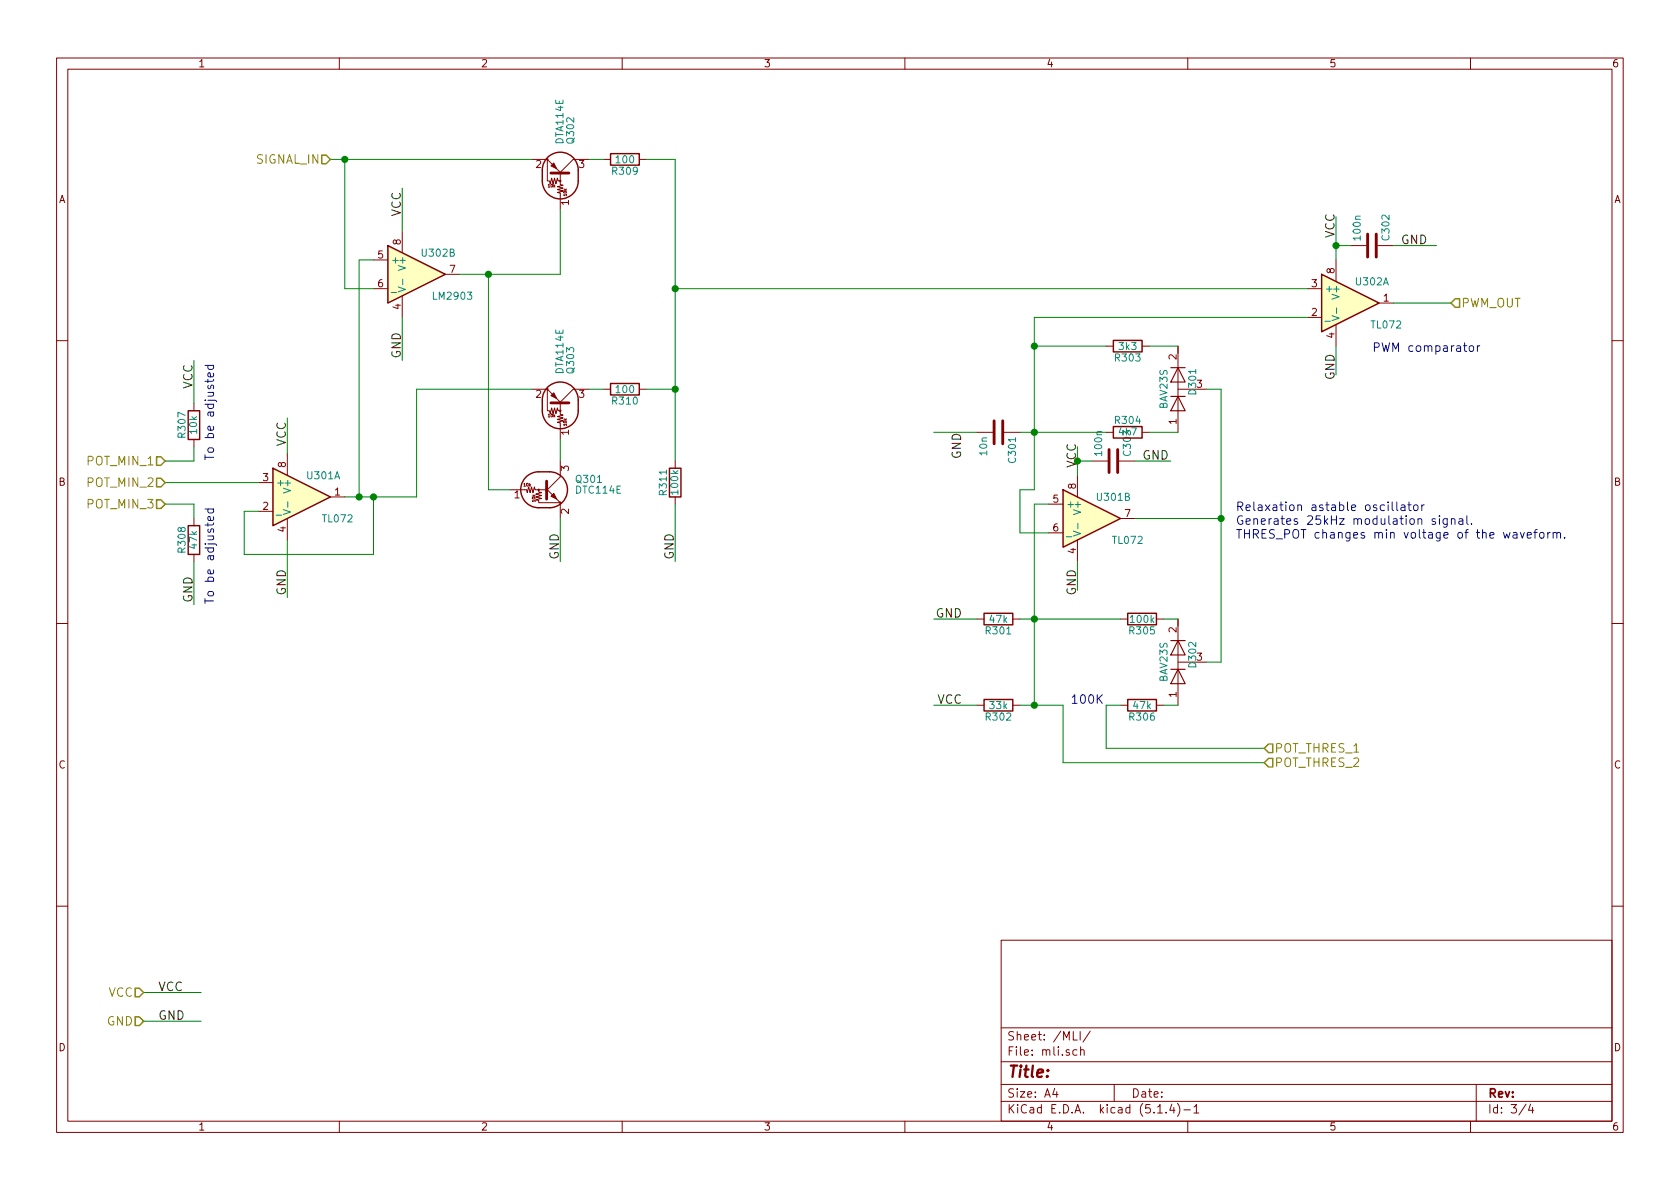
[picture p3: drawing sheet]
<svg xmlns="http://www.w3.org/2000/svg" width="297mm" height="210mm" viewBox="0 0 297 210" stroke-linecap="round" stroke-linejoin="round" font-family="sans-serif">
<g fill="none" stroke="#840000" stroke-width=".18">
<path d="M10 10.3h277v189.9h-277zM12 12.2h273v186.1h-273zM60 10.3v1.9M110 10.3v1.9M160 10.3v1.9M210 10.3v1.9M260 10.3v1.9M94 28.2h2.5M99.1 30.7v1.9l.5 .2-1 .2 1 .3-1 .2 1 .3-1 .2 .5 .2v2.9M99.3 30.7l-2.5-2.5v3.8h.4l.1 .5 .2-1 .3 1 .2-1 .3 1 .3-1 .1 .5h.4M104.1 28.2h-2.8l-2.5 2.5M106.7 28.2h1.2"/>
<path d="M113 28.2h1.3M66 51h2.6M66 46h2.6M71.1 40.9v3.8M71.1 52.3v3.8M78.7 48.5h2.6M231.1 56.1h2.6M231.1 51h2.6M236.2 46v3.8M236.2 57.4v3.8M238.8 43.4h2.8M243.6 43.4h2.8"/>
<path d="M243.8 53.6h2.6M10 60.2h2M34.3 71.4v1.2M34.3 77.7v1.3M94 68.8h2.5M99.1 71.4v1.9l.5 .1-1 .3 1 .2-1 .3 1 .2-1 .3 .5 .1v2.9M99.3 71.4l-2.5-2.6v3.8h.4l.1 .5 .2-1 .3 1 .2-1 .3 1 .3-1 .1 .5h.4M104.1 68.8h-2.8l-2.5 2.6M106.7 68.8h1.2M113 68.8h1.3M172.7 76.4h2.8M177.5 76.4h2.8"/>
<path d="M195.6 76.4h1.2M195.6 61.2h1.2M201.9 76.4h1.3M201.9 61.2h1.3M208.3 61.2v15.2M208.3 68.8h5.1M285 60.2h2M34.3 91.7v1.3M34.3 98v1.3M45.7 90.4h2.6M45.7 85.3h2.6M50.8 80.3v3.8"/>
<path d="M50.8 91.7v3.8M58.4 87.9h2.6M90.2 86.6h2.9l.1 .5 .3-1 .2 1 .3-1 .2 1 .3-1 .1 .5h1.9M96.5 86.4l2.6 2.5h-3.9v-.4l-.5-.1 1.1-.3-1.1-.2 1.1-.3-1.1-.2 1.1-.3-.6-.1v-.4M99.1 81.5v2.8l-2.6 2.6M99.1 89.1v2.6M119.4 81.5v1.3M119.4 87.9v1.2M185.4 89.1h2.6M185.4 94.2h2.6M190.5 84.1v3.8M190.5 95.5v3.8"/>
<path d="M193 81.5h2.8M197.9 81.5h2.8M198.1 91.7h2.6M10 110.3h2M172.7 109.5h1.3M179.1 109.5h1.2M198.1 109.5h1.3M204.5 109.5h1.2M208.3 109.5v15.2M208.3 117.1h5.1M285 110.3h2M172.7 124.7h1.3"/>
<path d="M179.1 124.7h1.2M198.1 124.7h1.3M204.5 124.7h1.2M10 160.2h2M177 166.3h108v32h-108zM285 160.2h2M60 198.3v1.9M110 198.3v1.9M160 198.3v1.9M177 194.8h108M177 191.8h108M177 187.8h108"/>
<path d="M177 181.8h108M186.5 192.5l-.4 1h1M186.8 193v1M189.8 182.4v1.5h.7M190.4 185.7l-.4-.1-.3 .3 .1 .6 .2 .1 .4-.1M191 182.4v1.5M191.1 185.7l.2-.1 .3 .1 .1 .9M191.1 185.1v1.5M192.8 182.3l-1.3 2M197 191.8v3M204.7 196.8h.8M206.2 196.7v.1"/>
<path d="M207.2 195.2l-.4 1.1h.9M207.5 195.8v1M208.2 195.1a1.71 1.71 0 0 1 0 2.3M209.3 196.3h1.2M210 198.3v1.9M211.1 195.8l.4-.5v1.5M211.1 196.8h.9M260 198.3v1.9M261 191.8v6.5M269.8 195.2l-1.2 2M270.6 195.2l-.3 1.1h.9M271 195.8v1"/>
<circle cx="96.8" cy="28.2" r=".13"/>
<circle cx="99.1" cy="32" r=".13"/>
<circle cx="96.8" cy="68.8" r=".13"/>
<circle cx="99.1" cy="72.6" r=".13"/>
<circle cx="95.2" cy="86.6" r=".13"/>
<circle cx="99.1" cy="88.9" r=".13"/>
</g>
<g fill="#ffffc2" stroke="#ffffc2" stroke-width=".18">
<path d="M233.7 48.5l10.1 5.1-10.1 5.1z"/>
<path d="M68.6 43.4l10.1 5.1-10.1 5.1z"/>
<path d="M48.3 82.8l10.1 5.1-10.1 5.1z"/>
<path d="M188 86.6l10.1 5.1-10.1 5.1z"/>
</g>
<g fill="none" stroke="#840000" stroke-width=".25">
<path d="M96.8 27.9a3.2 3.2 0 0 1 3.5-.8 3.2 3.2 0 0 1 1.9 3v1.9a3.2 3.2 0 0 1-3.1 3.2 3.2 3.2 0 0 1-3.2-3.2v-1.9a3 3 0 0 1 .9-2.2zM107.9 27.2h5.1v2h-5.1zM68.6 43.4l10.1 5.1-10.1 5.1zM233.7 48.5l10.1 5.1-10.1 5.1zM33.3 72.6h2v5.1h-2zM96.8 68.5a3.2 3.2 0 0 1 3.5-.7 3.2 3.2 0 0 1 1.9 2.9v1.9a3.2 3.2 0 0 1-3.1 3.2 3.2 3.2 0 0 1-3.2-3.2v-1.9a3 3 0 0 1 .9-2.2zM107.9 67.8h5.1v2h-5.1zM196.8 75.4h5.1v2.1h-5.1zM196.8 60.2h5.1v2h-5.1zM33.3 93h2v5h-2zM48.3 82.8l10.1 5.1-10.1 5.1zM93.2 84.2a3.5 3.5 0 0 1 2-.8h2a3.2 3.2 0 0 1 3.1 3.2 3.2 3.2 0 0 1-3.1 3.2h-2a3.2 3.2 0 0 1-2.9-2.1 3.2 3.2 0 0 1 .9-3.5z"/>
<path d="M118.4 82.8h2v5.1h-2zM188 86.6l10.1 5.1-10.1 5.1zM174 108.5h5.1v2h-5.1zM199.4 108.5h5.1v2h-5.1zM174 123.7h5.1v2h-5.1zM199.4 123.7h5.1v2h-5.1z"/>
</g>
<path d="M70.4 50.7l1.3 .5-1.3 .4M71.2 49.4v.9M235.5 55.8l1.3 .5-1.3 .4M236.3 54.5v.9M50.1 90.1l1.3 .4-1.3 .5M50.9 88.7v1M189.8 93.9l1.3 .5-1.3 .4M190.6 92.6v.9" fill="none" stroke="#008484" stroke-width=".18"/>
<path d="M207 70.1h2.5M207 65h2.5M208.3 70.1l1.2 2.5h-2.5zM208.3 65l1.2 2.6h-2.5zM207 118.4h2.5M207 113.3h2.5M208.3 118.4l1.2 2.5h-2.5zM208.3 113.3l1.2 2.5h-2.5z" fill="none" stroke="#840000" stroke-width=".2"/>
<g fill="#840000" stroke="#840000" stroke-width=".51">
<path d="M96.6 85.1v3.2z"/>
<path d="M97.4 71.2h3.2z"/>
<path d="M97.4 30.6h3.2z"/>
</g>
<g fill="#840000" stroke="#840000" stroke-width=".18">
<path d="M97.4 87.8l.5-.6 .5 1.1z"/>
<path d="M97.4 70l.5-.5 .5 1z"/>
<path d="M97.4 29.3l.5-.5 .5 1z"/>
</g>
<path d="M241.8 41.4v4.1M243.3 41.4v4.1M175.8 74.4v4.1M177.3 74.4v4.1M196.1 79.5v4.1M197.6 79.5v4.1" fill="none" stroke="#840000" stroke-width=".51"/>
<g fill="none" stroke="#008400" stroke-width=".18">
<path d="M58.4 28.2h35.6M61 28.2v22.8h5M71.1 33.3v7.6M99.1 37.1v11.4h-17.8M104.1 28.2h2.6M114.3 28.2h5.1v53.3M236.2 38.3v7.7M66 46h-2.5v41.9M71.1 56.1v7.6M86.4 48.5v38.1h3.8M119.4 51h111.7M231.1 56.1h-48.2v30.5h-2.6v7.6h5.1"/>
<path d="M236.2 43.4h2.6M246.4 43.4h7.6M246.4 53.6h10.1M34.3 63.7v7.7M34.3 79v2.5h-5.1M50.8 73.9v6.4M94 68.8h-20.3v19.1h-12.7M99.1 77.7v3.8M104.1 68.8h2.6M114.3 68.8h5.1M165.1 76.4h7.6M180.3 76.4h15.3"/>
<path d="M182.9 61.2h12.7M203.2 76.4h5.1M203.2 61.2h5.1M213.4 68.8h2.5v48.3h-2.5M236.2 61.2v5.1M29.2 89.1h5.1v2.6M29.2 85.3h16.5M34.3 99.3v7.6M50.8 95.5v10.2M66 87.9v10.1h-22.8v-7.6h2.5M99.1 91.7v7.6M119.4 89.1v10.2"/>
<path d="M185.4 89.1h-2.5v35.6M190.5 99.3v5.1M193 81.5h-2.5v2.6M200.7 81.5h6.3M200.7 91.7h15.2M165.1 109.5h7.6M180.3 109.5h17.8M205.7 109.5h2.6M165.1 124.7h7.6M180.3 124.7h7.7v10.2h35.5M198.1 124.7h-2.5v7.6h27.9M205.7 124.7h2.6"/>
<path d="M25.4 175.5h10.2M25.4 180.6h10.2"/>
</g>
<path d="M56.9 27.4h.8l.7 .8-.7 .8h-.8zM257.3 52.8h.8v1.6h-.8l-.8-.8zM27.7 88.4h.7l.8 .7-.8 .8h-.7zM27.7 84.6h.7l.8 .7-.8 .8h-.7zM27.7 80.8h.7l.8 .7-.8 .8h-.7zM223.5 134.9l.8-.8h.7v1.5h-.7zM224.3 131.6h.7v1.5h-.7l-.8-.8zM23.9 174.7h.7l.8 .8-.8 .8h-.7zM23.9 179.8h.7l.8 .8-.8 .8h-.7z" fill="none" stroke="#848400" stroke-width=".25"/>
<g fill="none" stroke="#0000c2" stroke-width=".18">
<path d="M36.2 64.6h1.6M36.8 64.6v.4l.2 .3 .7-.1v-.6M37.7 66l.1 .4-.3 .2h-.7v-.6l.3-.1 .2 .7M259.8 61.3l.2-.2 .5 .2 .1 .5-.2 .3h-.4l-.2-.1zM261.2 61.1v1M261.6 61.1l-.4 .3M36.2 90h1.6M36.8 90v.4l.2 .3 .7-.1v-.6M37.7 91.4l.1 .4-.3 .2h-.7v-.6l.3-.1 .2 .7M246.2 88.8v1.3l.2 .2M247 88.8v1.3l.2 .2M247.8 89.4h.5l.1 .9"/>
<path d="M248.4 89.6l-.5 .1a.3 .3 0 0 0-.2 .3 .3 .3 0 0 0 .2 .3l.5-.1M248.9 89.3h.6M249.1 88.8v1.3l.1 .1 .3 .1M250 89.4l.4-.1 .3 .3v.4l-.3 .3-.3-.1-.2-.2zM251.4 89.3v1M251.8 89.3l-.4 .3M253.8 91.8a.37 .37 0 0 0-.6 .1l.1 .2 .5 .3-.2 .3h-.4M254.5 91.2v.1M254.5 91.7v1M255.9 91.7v1.2l-.3 .3h-.4M255.9 91.8l-.5-.1-.2 .1v.8a.48 .48 0 0 0 .7 .1M256.6 91.8l.2-.1 .4 .1 .1 .9"/>
<path d="M256.6 91.7v1M258 91.8h.6v.9M258.6 92.1h-.5a.3 .3 0 0 0-.2 .3 .3 .3 0 0 0 .2 .3h.5M259.4 91.2v1.3l.2 .2M260.2 92.6v.1M267.6 94.2h.5l.1 1M268.2 94.5l-.5 .1a.3 .3 0 0 0-.2 .3 .3 .3 0 0 0 .2 .3l.5-.1M268.8 94.2l.4 1 .3-1M270 94.7l.8-.2-.1-.3h-.4l-.3 .2 .1 .7h.6M271.2 94.2h.6M271.8 93.6l-.4 .2v1.4M272.3 94.3l.2-.1 .4 .1 .1 .6-.1 .2-.4 .1-.2-.2z"/>
<path d="M273.7 94.2v1M274.1 94.2l-.4 .2M274.6 94.3l.1-.1a.37 .37 0 0 1 .6 .2v.8M274.6 94.2v1M275.3 94.4l.2-.2h.3l.1 1M276.6 95v.2"/>
</g>
<g fill="#008400" stroke="#008400" stroke-width=".25">
<circle cx="182.9" cy="109.5" r=".51"/>
<circle cx="119.4" cy="68.8" r=".51"/>
<circle cx="182.9" cy="76.4" r=".51"/>
<circle cx="61" cy="28.2" r=".51"/>
<circle cx="119.4" cy="51" r=".51"/>
<circle cx="86.4" cy="48.5" r=".51"/>
<circle cx="215.9" cy="91.7" r=".51"/>
<circle cx="182.9" cy="124.7" r=".51"/>
<circle cx="66" cy="87.9" r=".51"/>
<circle cx="182.9" cy="61.2" r=".51"/>
<circle cx="63.5" cy="87.9" r=".51"/>
<circle cx="236.2" cy="43.4" r=".51"/>
</g>
<text font-size="2.8" fill="#840000" x="178" y="190.5">Title:</text>
<g font-size="2.1" fill="#848400">
<text x="45.3" y="29">SIGNAL_IN</text>
<text x="258.3" y="54.4">PWM_OUT</text>
<text x="15.6" y="82.3">POT_MIN_1</text>
<text x="15.6" y="89.9">POT_MIN_3</text>
<text x="15.6" y="86.1">POT_MIN_2</text>
<text x="225.3" y="133.1">POT_THRES_1</text>
<text x="225.3" y="135.6">POT_THRES_2</text>
<text x="19.2" y="176.3">VCC</text>
<text x="18.9" y="181.4">GND</text>
</g>
<g font-size="2.1">
<text x="70.9" y="38.3" transform="rotate(-90 70.9 38.3)">VCC</text>
<text x="236" y="42.2" transform="rotate(-90 236 42.2)">VCC</text>
<text x="247.6" y="43.2">GND</text>
<text x="70.9" y="63.4" transform="rotate(-90 70.9 63.4)">GND</text>
<text x="34" y="68.8" transform="rotate(-90 34 68.8)">VCC</text>
<text x="236" y="67.2" transform="rotate(-90 236 67.2)">GND</text>
<text x="50.5" y="79" transform="rotate(-90 50.5 79)">VCC</text>
<text x="169.9" y="81.2" transform="rotate(-90 169.9 81.2)">GND</text>
<text x="201.9" y="81.3">GND</text>
<text x="98.8" y="99" transform="rotate(-90 98.8 99)">GND</text>
<text x="119.1" y="99" transform="rotate(-90 119.1 99)">GND</text>
<text x="34" y="106.6" transform="rotate(-90 34 106.6)">GND</text>
<text x="50.5" y="105.3" transform="rotate(-90 50.5 105.3)">GND</text>
<text x="190.2" y="105.3" transform="rotate(-90 190.2 105.3)">GND</text>
<text x="165.5" y="109.2">GND</text>
<text x="165.7" y="124.5">VCC</text>
<text x="27.9" y="175.3">VCC</text>
<text x="27.9" y="180.3">GND</text>
</g>
<g font-size="2.1" fill="#0000c2">
<text x="242.6" y="62.2">PWM comparator</text>
<text x="37.8" y="81.5" transform="rotate(-90 37.8 81.5)">To be adjusted</text>
<text x="218.4" y="90.4">Relaxation astable oscillator</text>
<text x="218.4" y="92.8">Generates 25kHz modulation signal.</text>
<text x="218.4" y="95.2">THRES_POT changes min voltage of the waveform.</text>
<text x="37.8" y="106.9" transform="rotate(-90 37.8 106.9)">To be adjusted</text>
<text x="189.2" y="124.5">100K</text>
</g>
<text font-size="2.1" fill="#008400" x="190.2" y="82.8" transform="rotate(-90 190.2 82.8)">VCC</text>
<g font-size="2.1" fill="#840000">
<text x="178" y="184">Sheet: /MLI/</text>
<text x="178" y="186.7">File: mli.sch</text>
<text x="178" y="196.9">KiCad E.D.A. kicad (5.1.4)-1</text>
<text x="178" y="194.1">Size: A4</text>
<text x="200" y="194.1">Date:</text>
<text x="263" y="194.1">Rev:</text>
<text x="263" y="196.9">Id: 3/4</text>
</g>
<g font-size="1.8" fill="#840000">
<text x="35" y="11.9">1</text>
<text x="85" y="11.9">2</text>
<text x="135" y="11.9">3</text>
<text x="185" y="11.9">4</text>
<text x="235" y="11.9">5</text>
<text x="285" y="11.9">6</text>
<text x="94.8" y="29.7">2</text>
<text x="102.4" y="29.7">3</text>
<text x="10.4" y="35.9">A</text>
<text x="285.4" y="35.9">A</text>
<text x="100.6" y="36.3" transform="rotate(-90 100.6 36.3)">1</text>
<text x="66.8" y="45.7">5</text>
<text x="70.9" y="43.3" transform="rotate(-90 70.9 43.3)">8</text>
<text x="66.8" y="50.8">6</text>
<text x="79.5" y="48.3">7</text>
<text x="231.9" y="50.8">3</text>
<text x="236" y="48.4" transform="rotate(-90 236 48.4)">8</text>
<text x="244.6" y="53.3">1</text>
<text x="70.9" y="54.7" transform="rotate(-90 70.9 54.7)">4</text>
<text x="231.9" y="55.9">2</text>
<text x="236" y="59.8" transform="rotate(-90 236 59.8)">4</text>
<text x="208" y="63.6" transform="rotate(-90 208 63.6)">2</text>
<text x="94.8" y="70.4">2</text>
<text x="102.4" y="70.4">3</text>
<text x="211.6" y="68.6">3</text>
<text x="100.6" y="76.9" transform="rotate(-90 100.6 76.9)">1</text>
<text x="208" y="75" transform="rotate(-90 208 75)">1</text>
<text x="50.5" y="82.6" transform="rotate(-90 50.5 82.6)">8</text>
<text x="100.6" y="83.3" transform="rotate(-90 100.6 83.3)">3</text>
<text x="10.4" y="85.9">B</text>
<text x="46.5" y="85.1">3</text>
<text x="59.2" y="87.6">1</text>
<text x="91" y="88.1">1</text>
<text x="186.2" y="88.9">5</text>
<text x="190.2" y="86.5" transform="rotate(-90 190.2 86.5)">8</text>
<text x="285.4" y="85.9">B</text>
<text x="46.5" y="90.2">2</text>
<text x="50.5" y="94.1" transform="rotate(-90 50.5 94.1)">4</text>
<text x="100.6" y="90.9" transform="rotate(-90 100.6 90.9)">2</text>
<text x="186.2" y="94">6</text>
<text x="198.9" y="91.4">7</text>
<text x="190.2" y="97.9" transform="rotate(-90 190.2 97.9)">4</text>
<text x="208" y="111.9" transform="rotate(-90 208 111.9)">2</text>
<text x="211.6" y="116.8">3</text>
<text x="208" y="123.3" transform="rotate(-90 208 123.3)">1</text>
<text x="10.4" y="135.9">C</text>
<text x="285.4" y="135.9">C</text>
<text x="10.4" y="185.9">D</text>
<text x="285.4" y="185.9">D</text>
<text x="35" y="199.9">1</text>
<text x="85" y="199.9">2</text>
<text x="135" y="199.9">3</text>
<text x="185" y="199.9">4</text>
<text x="235" y="199.9">5</text>
<text x="285" y="199.9">6</text>
</g>
<g font-size="1.8" fill="#008484">
<text x="99.6" y="25.4" transform="rotate(-90 99.6 25.4)">DTA114E</text>
<text x="101.5" y="25.2" transform="rotate(-90 101.5 25.2)">Q302</text>
<text x="109" y="28.9">100</text>
<text x="108.4" y="30.9">R309</text>
<text x="69.1" y="46.6">+</text>
<text x="71.8" y="47.4" transform="rotate(-90 71.8 47.4)">V+</text>
<text x="74.7" y="45.4">U302B</text>
<text x="240.6" y="42.3" transform="rotate(-90 240.6 42.3)">100n</text>
<text x="245.7" y="42.4" transform="rotate(-90 245.7 42.4)">C302</text>
<text x="69.1" y="51.7">_</text>
<text x="76.8" y="53">LM2903</text>
<text x="234.2" y="51.7">+</text>
<text x="236.9" y="52.5" transform="rotate(-90 236.9 52.5)">V+</text>
<text x="239.8" y="50.5">U302A</text>
<text x="234.2" y="56.8">_</text>
<text x="242.6" y="58.1">TL072</text>
<text x="101.5" y="65.9" transform="rotate(-90 101.5 65.9)">Q303</text>
<text x="197.3" y="63.9">R303</text>
<text x="197.9" y="61.9">3k3</text>
<text x="99.6" y="66" transform="rotate(-90 99.6 66)">DTA114E</text>
<text x="108.4" y="71.5">R310</text>
<text x="109" y="69.5">100</text>
<text x="211.5" y="69.6" transform="rotate(-90 211.5 69.6)">D301</text>
<text x="32.8" y="77.3" transform="rotate(-90 32.8 77.3)">R307</text>
<text x="34.8" y="76.7" transform="rotate(-90 34.8 76.7)">10k</text>
<text x="197.3" y="75">R304</text>
<text x="197.9" y="77">4k7</text>
<text x="206.4" y="72.2" transform="rotate(-90 206.4 72.2)">BAV23S</text>
<text x="174.5" y="80.5" transform="rotate(-90 174.5 80.5)">10n</text>
<text x="179.6" y="81.7" transform="rotate(-90 179.6 81.7)">C301</text>
<text x="194.9" y="80.4" transform="rotate(-90 194.9 80.4)">100n</text>
<text x="199.9" y="80.5" transform="rotate(-90 199.9 80.5)">C303</text>
<text x="48.8" y="86">+</text>
<text x="51.4" y="86.8" transform="rotate(-90 51.4 86.8)">V+</text>
<text x="54.4" y="84.8">U301A</text>
<text x="101.9" y="87.3">DTC114E</text>
<text x="102" y="85.4">Q301</text>
<text x="117.9" y="87.4" transform="rotate(-90 117.9 87.4)">R311</text>
<text x="119.9" y="87.3" transform="rotate(-90 119.9 87.3)">100k</text>
<text x="188.5" y="89.8">+</text>
<text x="194.1" y="88.6">U301B</text>
<text x="48.8" y="91.1">_</text>
<text x="57.1" y="92.4">TL072</text>
<text x="188.5" y="94.9">_</text>
<text x="191.1" y="90.6" transform="rotate(-90 191.1 90.6)">V+</text>
<text x="32.8" y="97.6" transform="rotate(-90 32.8 97.6)">R308</text>
<text x="34.8" y="97" transform="rotate(-90 34.8 97)">47k</text>
<text x="196.8" y="96.2">TL072</text>
<text x="174.4" y="112.2">R301</text>
<text x="175.1" y="110.2">47k</text>
<text x="199.8" y="112.2">R305</text>
<text x="200" y="110.2">100k</text>
<text x="211.5" y="117.9" transform="rotate(-90 211.5 117.9)">D302</text>
<text x="175.1" y="125.4">33k</text>
<text x="200.5" y="125.4">47k</text>
<text x="206.4" y="120.5" transform="rotate(-90 206.4 120.5)">BAV23S</text>
<text x="174.4" y="127.4">R302</text>
<text x="199.8" y="127.4">R306</text>
</g>
<g font-size=".7" fill="#840000">
<text x="97" y="33.1">10k</text>
<text x="100.2" y="34.6" transform="rotate(-90 100.2 34.6)">10k</text>
<text x="97" y="73.8">10k</text>
<text x="100.2" y="75.3" transform="rotate(-90 100.2 75.3)">10k</text>
<text x="92.6" y="86">10k</text>
<text x="94.6" y="88.7" transform="rotate(-90 94.6 88.7)">10k</text>
</g>
</svg>
